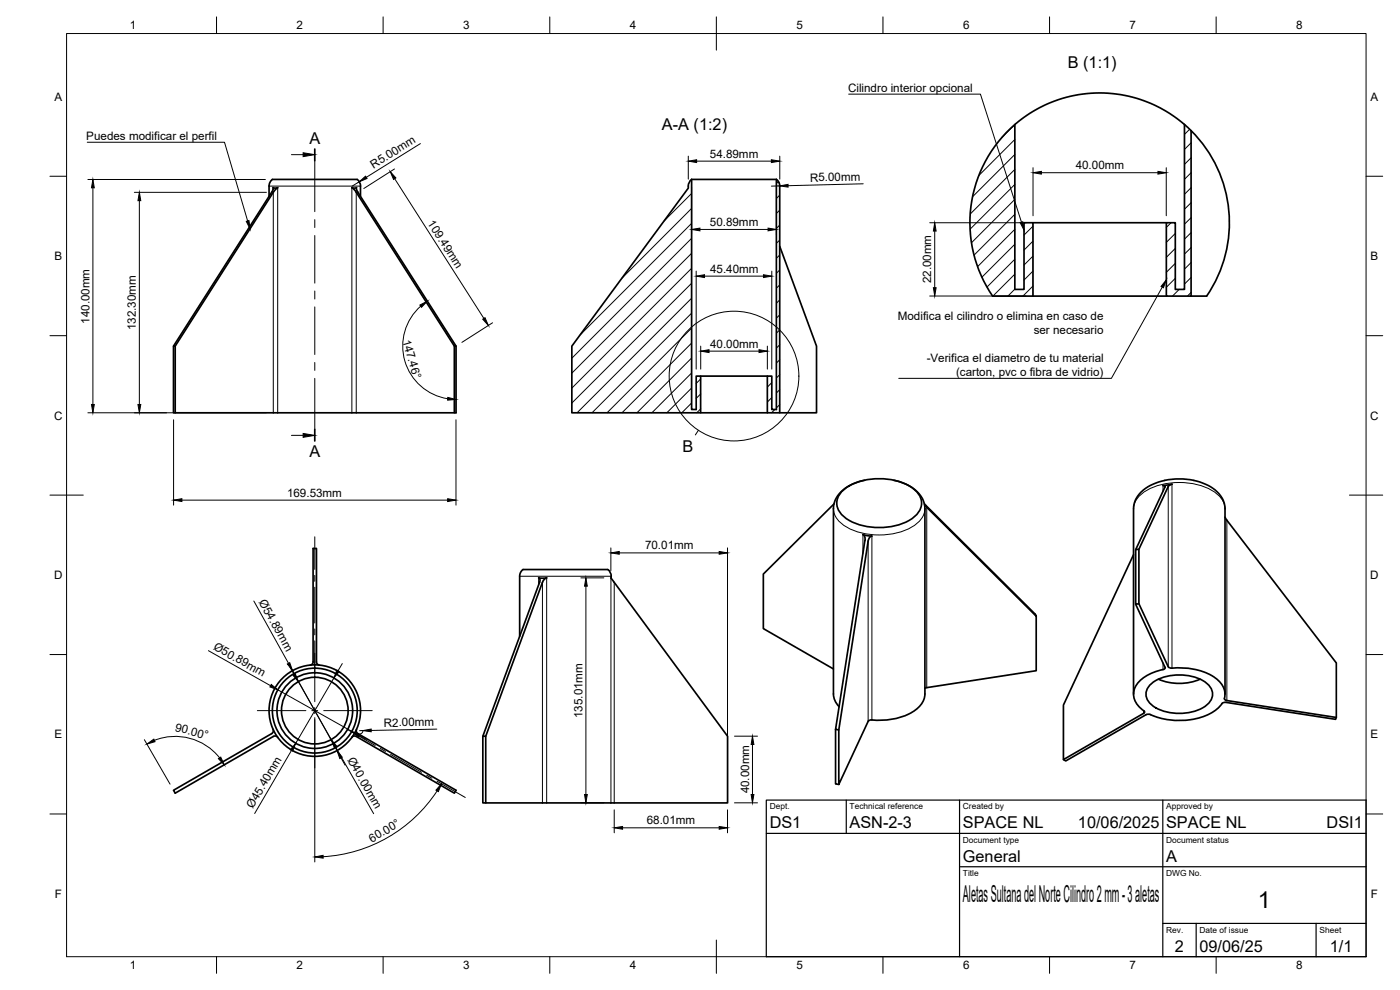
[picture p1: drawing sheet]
<svg xmlns="http://www.w3.org/2000/svg" width="420mm" height="297mm" viewBox="0 0 420 297" stroke-linecap="round" stroke-linejoin="round" font-family="sans-serif">
<!-- layer: Visible -->
<g fill="none" stroke="#000" stroke-width=".51">
<path d="M304.6 37.4v49.4h2.7v-20h2.7v22h-12.1a38.9 38.9 0 0 1 6.2-51 38.9 38.9 0 0 1 51.4-.4M355.5 37.4l2 1.8M355.5 37.4v49.4h-2.8v-20h-2.7v22h7.5v-49.6M357.5 39.2a38.9 38.9 0 0 1 4.6 49.6h-4.6M81.7 53.8h25.5M81.8 53.8l-.7 .7-.3 .9v3.5M107.2 53.8l.6 .7 .4 .9v3.5M107.4 57.7l29.5 46.2v20h-.5v-20M107.4 57.7l-.4-.9v-.5h-1.4l1.3 1.4 29.5 46.2h.5M207.6 53.8l-.9 1.1-.1 1.5-35 47.5v20h38.7v-11.1h-1.4v10.1h-1.3v-69.1h25.4v69.1h-1.4v-10.1h-1.3v11.1h3.7v-68.1l-.2-.9-.8-1.1M234 73.9l11 30v20h-11M310 66.8h40"/>
<path d="M310 88.8h40M52.1 103.9v20h.5M52.6 103.9h-.5l29.4-46.2 .5-.9-.1-.5h1.5l-1.4 1.4-29.4 46.2v20h83.8M210.3 112.8h20M210.3 123.9h20M250.3 151.2l-21.2 21v16.4l21 12.1M252.9 147.2a18.4 18.4 0 0 1 16.4-2.9 9.6 9.6 0 0 1 7.1 5.4 5.7 5.7 0 0 1-3.5 6.4 19.6 19.6 0 0 1-19.1-.6 5 5 0 0 1-.9-8.3zM259.5 144.1a11.1 11.1 0 0 0-9 6.5l-.4 2v55.6l.3 1.7 1.4 2.1M268.2 144.1a11.6 11.6 0 0 1 8.9 6.1l.5 2.4v55.6a7.8 7.8 0 0 1-5.7 6.4 25.2 25.2 0 0 1-10.9 1.5l-.5 .3-8.8 19v-16.4l8.9-56.7 .3-.9 .8-.6-2.7-.4 .4 .4 .2 1.4-8.8 56.6 .9 .2M277.4 151.2l.5 .4M277.9 151.7l32.8 32.6 .3 .6-33.5-33.2M349.6 146.1l-8.8 18.8 1-.1"/>
<path d="M350.6 146l-8.8 18.8v16.4l8.8 18.8 .8 .5a19.8 19.8 0 0 1 13.9 3.3 5.6 5.6 0 0 1 2.2 6l.7 .4 32.8 5.1M350.6 146l1.1-.7-2.7 .4 .6 .1 .1 .3M367.6 155.2l33.4 43.7v16.4l-.2 .5-32.9-5.1-.7 .1-.5 .3M183.3 173.4l35.1 47.5v20h-72.6v-20l17-46.2 .4-.7 .9-.6h-2.4a.92 .92 0 0 1 .2 1.3l-17 46.2h.9M183.4 173.5a2.06 2.06 0 0 0-1.3-2.6h-23.3a2.27 2.27 0 0 0-2.5 .7l-.3 1.3v18M340.2 166.4l-21 45.1v16.4l24-13.9M340.8 164.9v16.4l1-.1M94 198.6v-34h1v34M94 198.6a1.01 1.01 0 0 1-.9 1M95 198.6a1.01 1.01 0 0 0 .9 1M311 184.9v16.3l-33.4 5.3M340.8 181.3l8.8 18.9"/>
<path d="M82 218.8a1.01 1.01 0 0 1-.5 1.3l-29.4 17 .5 .9 29.4-17a1.01 1.01 0 0 1 1.4 .2M107 218.8a1.01 1.01 0 0 0 .4 1.3M250.8 218.8v16.4l.9 .2M340.2 208.3v-55.6a8.2 8.2 0 0 1 5.9-7.4 19.4 19.4 0 0 1 18.6 1.7 7.2 7.2 0 0 1 2.9 5.7v55.6M345.1 205.5a14 14 0 0 1 12.6-2.6 7.2 7.2 0 0 1 6.2 5 5.1 5.1 0 0 1-3.9 5 15.3 15.3 0 0 1-14.1-1.2 3.9 3.9 0 0 1-.8-6.2zM347.7 203.8a16.1 16.1 0 0 0 12.5 0M349.7 200.2l-.1 .4a15.2 15.2 0 0 0-8.5 4.9 5.5 5.5 0 0 0 2.2 7.8l.2 .4-.3 .3M366.7 211.1a15 15 0 0 1-11.6 5.1 24.2 24.2 0 0 1-10.5-1.9l-.7 .1-24.1 13.9-.6-.4M107.4 220.1l29.5 17-.5 .9-29.5-17a1.01 1.01 0 0 0-1.3 .2M144.9 220.9v20h.9"/>
<circle cx="94.5" cy="213.2" r="11.4"/>
<circle cx="94.5" cy="213.2" r="10"/>
<circle cx="94.5" cy="213.2" r="13.7"/>
<circle cx="94.5" cy="213.2" r="12.7"/>
</g>
<!-- layer: Visible Narrow -->
<g fill="none" stroke="#000" stroke-width=".3">
<path d="M80.8 55.8h27.4M81.9 56.3v.6M82 57.7v66.2M83.3 56.3v67.6M105.6 56.3v67.6M106.9 57.7v66.2M107 56.3v.6M250.1 152.6a7.5 7.5 0 0 0 5.2 6.2 21.2 21.2 0 0 0 19.3-1.2 6.3 6.3 0 0 0 3-5M278.1 152.2v54.1M340.2 152.7a7.5 7.5 0 0 1 5.1-6.2 21.2 21.2 0 0 1 19.3 1.2 6.3 6.3 0 0 1 3 5M349 145.7v1.7M350.6 146v54.1"/>
<path d="M351.7 145.3v55.2M368.2 156.1v54.1M156 172.9h27.4M161.6 173.4v2.1M162.8 174.7v66.2M164.1 173.4v67.5M183.3 173.4v67.5M184.3 174.7v66.2M259 160.4v5.7M260.5 162.4v54M261.7 160.8v55.2M349 198.9v2"/>
<path d="M343.2 213.2v.8"/>
</g>
<!-- layer: BORDER -->
<g fill="none" stroke="#000" stroke-width=".3">
<path d="M20 10.1h390v276.9h-390zM65 5.1v5M115 5.1v5M165 5.1v5M215 5.1v10M265 5.1v5M315 5.1v5M365 5.1v5M15 52.9h5M410 52.9h5M15 100.7h5M410 100.7h5"/>
<path d="M15 148.6h10M405 148.6h10M15 196.4h5M410 196.4h5M15 244.2h5M410 244.2h5M65 287v5M115 287v5M165 287v5M215 282.1v9.9M265 287v5M315 287v5"/>
<path d="M365 287v5"/>
</g>
<!-- layer: TITLEBLOCK -->
<path d="M230 240.1h180v46.9h-180zM230 250h180M254 240.1v9.9M288 240.1v46.9M349 240.1v46.9M288 260.1h122M349 277.1h61M359 277.1v9.9M395 277.1v9.9" fill="none" stroke="#000" stroke-width=".36"/>
<!-- layer: Smart Centers -->
<g fill="none" stroke="#000" stroke-width=".3">
<path d="M94.5 161.1v9.7M94.5 172.6v1.8M94.5 176.2v10.7M94.5 188.7v1.8M94.5 192.3v18.2M77.2 213.2h14.6M93.6 213.2h1.8M94.5 212.3v1.8M94.5 215.9v14.5M97.2 213.2h14.5M104.1 218.8l8.5 4.9M114.2 224.6l1.5 .9"/>
<path d="M117.2 226.4l9.3 5.3M128.1 232.6l1.5 .9M131.1 234.4l8.5 4.9"/>
</g>
<!-- layer: Hatching -->
<g fill="none" stroke="#000" stroke-width=".3">
<path d="M304.6 37.4l-4.1 4M357 38.8l-1.5 1.6M207.6 58l-8.3 8.3M233.6 54.5l-.6 .6M234 58.5l-1 1M304.6 50.8l-13.4 13.4M304.6 41.9l-10.8 10.8M304.6 46.3l-12.7 12.7M304.6 55.3l-13.5 13.5M304.6 59.8l-13.1 13M357.5 42.8l-2 2.1M357.5 47.3l-2 2"/>
<path d="M357.5 51.8l-2 2M357.5 56.3l-2 2M207.6 62.5l-20.9 20.9M207.6 67l-33.4 33.4M207.6 71.5l-36 35.9M207.6 76l-36 35.9M234 63l-1 1M234 67.5l-1 1M234 72l-1 1M234 76.5l-1 1M304.6 64.3l-12.3 12.2M304.6 68.8l-11.2 11.2"/>
<path d="M304.6 73.3l-9.9 9.9M304.6 77.8l-8.4 8.3M310 67.8l-2.7 2.7M310 72.3l-2.7 2.7M310 76.8l-2.7 2.7M351.5 66.8l-1.5 1.4M352.7 70l-2.7 2.7M352.7 74.5l-2.7 2.7M352.7 79l-2.7 2.7M357.5 60.8l-2 2M357.5 65.3l-2 2M357.5 69.8l-2 2"/>
<path d="M357.5 74.3l-2 2M357.5 78.8l-2 2M207.6 80.5l-36 35.9M207.6 85l-36 35.9M207.6 89.5l-34.4 34.4M207.6 94l-29.9 29.9M207.6 98.5l-25.4 25.4M234 81l-1 1M234 85.5l-1 1M234 90l-1 1M234 94.5l-1 1M234 99l-1 1"/>
<path d="M304.6 82.3l-6.6 6.5M304.6 86.7l-2.1 2.1M310 81.3l-2.7 2.7M310 85.8l-3 3M352.7 83.5l-2.7 2.7M353.9 86.8l-2 2M357.5 83.3l-2 2M357.5 87.7l-1.1 1.1M207.6 102.9l-20.9 21M207.6 107.4l-16.4 16.5M207.6 111.9l-12 12M207.6 116.4l-7.5 7.5"/>
<path d="M210.3 113.7l-1.4 1.3M210.3 118.2l-1.4 1.3M231.6 114.8l-1.3 1.3M231.6 119.3l-1.3 1.3M234 103.4l-1 1M234 107.9l-1 1M234 112.4l-1 1M234 116.9l-1 1M207.6 120.9l-3 3M210.3 122.7l-1.2 1.2M232.6 122.9l-1 1M234 121.4l-1 1"/>
</g>
<!-- layer: Section Lines -->
<path d="M94.5 44.7v3.5M94.5 128.8v3.5" fill="none" stroke="#000" stroke-width=".51"/>
<path d="M87.5 46.4h3.5M94.5 48.2v15.3M94.5 65.9v2.4M94.5 70.7v14.2M94.5 87.3v2.4M94.5 92.1v14.3M94.5 108.8v2.3M94.5 113.5v15.3M87.5 130.6h3.5" fill="none" stroke="#000" stroke-width=".3"/>
<path d="M91 45.8l3.5 .6-3.5 .6zM91 130.1l3.5 .5-3.5 .6z" fill="#000" stroke="#000" stroke-width=".3"/>
<!-- layer: Detail Boundary -->
<g fill="none" stroke="#000" stroke-width=".3">
<path d="M209.6 129.1l-.9 1.4"/>
<circle cx="220.3" cy="112.8" r="19.5"/>
</g>
<!-- layer: Leaders -->
<path d="M73.9 66.4l.8-.2 .3 2.5zM306.2 66.8l.8-.3 .3 2.5zM350 84l-.8 2.3-.8-.4z" fill="#000" stroke="#000" stroke-width=".3"/>
<path d="M254.7 28.2h39.5l12.4 38.5M26.2 42.7h41.2l6.9 23.6M348.8 86.2l-15.3 27.3h-63.8" fill="none" stroke="#000" stroke-width=".3"/>
<!-- layer: FD_Dimensions -->
<g fill="none" stroke="#000" stroke-width=".3">
<path d="M26.4 53.9h53.3M27.9 56.4v65M40.3 57.7h39.6M107.8 54.5l-2.1 1.3M118.4 50.7l-9.2 5.9M118.4 53.6l26.8 42M126.2 43.1l-16.3 10.1M206.6 46.8v6.9M207.6 56v14.3M209.1 48.4h22.4M233 56v14.3M233.5 54.4l.5 .9"/>
<path d="M234 55.8h-2.5M234 46.8v6.9M259.1 55.1l-22.6 .6M310 50.3v14.4M312.5 51.8h35M350 50.3v14.4M41.8 60.2v61.2M210.1 68.8h20.4M279 66.8h28.9M280.5 69.3v17M126.3 91.9a16 16 0 0 0-4.8 16.4 16 16 0 0 0 12.9 11.3M147.8 96.8l-9.2 5.9"/>
<path d="M208.9 81.4v29.4M211.4 82.9h17.7M231.6 81.4v29.4M279 88.8h28.9M210.3 103.9v6.9M212.8 105.4h15M230.3 103.9v6.9M26.4 123.9h53.5M52.1 125.9v25.7M136.8 125.9v25.7M54.6 150.1h79.7M174.3 173.4h6.9"/>
<path d="M175.8 175.9v62.5M183.3 164.4v6.9M185.8 165.9h30M218.3 164.4v74.4M62.5 195.2l18.7 10.5M76.2 180.3l10.4 18.7M102.7 199.1l-1.2 2.2M83.4 207l22.2 12.4M87 200.2l1.3 2.2M87.8 201.2l13.3 24M89.5 204.5l9.9 17.4M94.5 215.3v43.3"/>
<path d="M100.2 203.4l-11.4 19.6M108.9 219.2h-1M108.9 219.2a1.01 1.01 0 0 1-.9 1M131.1 218.8l-19.7 .4M43.3 221.9l7.7 13.4M46.3 222.1a17 17 0 0 1 19.6 5.3M87.5 225.2l-11.1 18.9M100.7 224.1l11.4 20M102.3 227.4l1.3 2.2M107.7 220.7l2.2 1.2M131.2 237.3a43.9 43.9 0 0 1-34.2 19.7M220.4 220.9h6.9"/>
<path d="M225.8 223.4v15M174.3 240.9h6.9M184.3 243v6.9M186.8 248.4h29M218.3 243v6.9M220.4 240.9h6.9"/>
</g>
<g fill="#000" stroke="#000" stroke-width=".3">
<path d="M27.9 53.9l.4 2.5h-.8zM107.8 54.5l1.9-1.6 .5 .7zM117.1 51.5l1.7 1.9-.7 .4zM206.6 48.4l2.5-.5v.9zM231.5 47.9l2.5 .5-2.5 .4zM234 55.8l2.5-.5v.8zM310 51.8l2.5-.4v.8zM347.5 51.4l2.5 .4-2.5 .4zM41.8 57.7l.4 2.5h-.8zM207.6 68.8l2.5-.4v.9zM230.5 68.4l2.5 .4-2.5 .5zM280.5 66.8l.4 2.5h-.8z"/>
<path d="M126 91.5l2.2-1.1-1.7 1.8zM144.9 95.8l.7-.5 1 2.3zM208.9 82.9l2.5-.5v.9zM229.1 82.4l2.5 .5-2.5 .4zM280.1 86.3h.8l-.4 2.5zM134.4 119.2l2.4 .7-2.5 .2zM210.3 105.4l2.5-.5v.9zM227.8 104.9l2.5 .5-2.5 .4zM27.5 121.4h.8l-.4 2.5zM41.4 121.4h.8l-.4 2.5zM52.1 150.1l2.5-.5v.9zM134.3 149.6l2.5 .5-2.5 .4z"/>
<path d="M175.8 173.4l.5 2.5h-.9zM183.3 165.9l2.5-.4v.8zM215.8 165.5l2.5 .4-2.5 .4zM86.2 199.2l.8-.4 .8 2.4zM81.4 205.4l2 1.6-2.4-.9zM87.9 202.6l.7-.5 .9 2.4zM101.1 201l.7 .5-1.6 1.9zM108.9 219.2l2.5-.5v.9zM44.1 223.3l2.1-1.5 .3 .7zM65.6 227.6l.7-.4 1 2.3zM88.8 223l-1 2.4-.7-.4zM99.4 221.9l1.6 2-.7 .4z"/>
<path d="M101.1 225.2l1.6 2-.7 .4zM105.6 219.4l2.3 .9-.4 .8zM132.5 235.2l-.9 2.3-.8-.4zM175.4 238.4h.9l-.5 2.5zM225.4 238.4h.9l-.5 2.5zM225.8 220.9l.5 2.5h-.9zM94.5 257.1l2.5-.5v.9zM184.3 248.4l2.5-.4v.8zM215.8 248l2.5 .4-2.5 .4z"/>
</g>
<g font-size="7">
<text x="289" y="270.6">Aletas Sultana del Norte Cilindro 2 mm - 3 aletas</text>
<text x="377.5" y="272.3">1</text>
</g>
<g font-size="4.9">
<text x="320.5" y="20.4">B (1:1)</text>
<text x="198.6" y="39.1">A-A (1:2)</text>
<text x="92.8" y="43.3">A</text>
<text x="92.8" y="137.2">A</text>
<text x="204.9" y="135.5">B</text>
<text x="231" y="248.5">DS1</text>
<text x="255" y="248.5">ASN-2-3</text>
<text x="289" y="248.5">SPACE NL</text>
<text x="323.5" y="248.5">10/06/2025</text>
<text x="350" y="248.5">SPACE NL</text>
<text x="398.1" y="248.5">DSI1</text>
<text x="289" y="258.6">General</text>
<text x="350" y="258.6">A</text>
<text x="352.6" y="285.7">2</text>
<text x="360" y="285.5">09/06/25</text>
<text x="399.1" y="285.7">1/1</text>
</g>
<g font-size="3.5">
<text x="39" y="8.8">1</text>
<text x="89" y="8.8">2</text>
<text x="139" y="8.8">3</text>
<text x="189" y="8.8">4</text>
<text x="239" y="8.8">5</text>
<text x="289" y="8.8">6</text>
<text x="339" y="8.8">7</text>
<text x="389" y="8.8">8</text>
<text x="254.5" y="27.5">Cilindro interior opcional</text>
<text x="16.3" y="30.2">A</text>
<text x="411.3" y="30.2">A</text>
<text x="25.9" y="42">Puedes modificar el perfil</text>
<text x="213" y="47.3">54.89mm</text>
<text x="112.1" y="50.6" transform="rotate(-32 112.1 50.6)">R5.00mm</text>
<text x="322.8" y="50.8">40.00mm</text>
<text x="243.1" y="54.5" transform="rotate(-1 243.1 54.5)">R5.00mm</text>
<text x="128.2" y="67" transform="rotate(57 128.2 67)">109.49mm</text>
<text x="213" y="67.8">50.89mm</text>
<text x="16.3" y="78">B</text>
<text x="213.1" y="81.8">45.40mm</text>
<text x="411.3" y="78">B</text>
<text x="279.5" y="85" transform="rotate(-90 279.5 85)">22.00mm</text>
<text x="26.8" y="97.2" transform="rotate(-90 26.8 97.2)">140.00mm</text>
<text x="40.8" y="99.1" transform="rotate(-90 40.8 99.1)">132.30mm</text>
<text x="269.5" y="96">Modifica el cilindro o elimina en caso de</text>
<text x="310.2" y="100.2">ser necesario</text>
<text x="120.8" y="102.2" transform="rotate(74 120.8 102.2)">147.46°</text>
<text x="213.1" y="104.3">40.00mm</text>
<text x="278.1" y="108.6">-Verifica el diametro de tu material</text>
<text x="286.9" y="112.8">(carton, pvc o fibra de vidrio)</text>
<text x="16.2" y="125.9">C</text>
<text x="411.2" y="125.9">C</text>
<text x="86.1" y="149">169.53mm</text>
<text x="193.6" y="164.8">70.01mm</text>
<text x="16.2" y="173.7">D</text>
<text x="411.2" y="173.7">D</text>
<text x="77.6" y="180.5" transform="rotate(61 77.6 180.5)">Ø54.89mm</text>
<text x="63.8" y="194.7" transform="rotate(29 63.8 194.7)">Ø50.89mm</text>
<text x="174.8" y="215.5" transform="rotate(-90 174.8 215.5)">135.01mm</text>
<text x="16.3" y="221.6">E</text>
<text x="52.4" y="219.2" transform="rotate(15 52.4 219.2)">90.00°</text>
<text x="115.2" y="218" transform="rotate(-1 115.2 218)">R2.00mm</text>
<text x="411.3" y="221.6">E</text>
<text x="104.1" y="227.9" transform="rotate(60 104.1 227.9)">Ø40.00mm</text>
<text x="224.8" y="238.1" transform="rotate(-90 224.8 238.1)">40.00mm</text>
<text x="75.9" y="242.8" transform="rotate(-60 75.9 242.8)">Ø45.40mm</text>
<text x="194.1" y="247.3">68.01mm</text>
<text x="111.6" y="252.8" transform="rotate(-30 111.6 252.8)">60.00°</text>
<text x="16.4" y="269.4">F</text>
<text x="411.4" y="269.4">F</text>
<text x="39" y="290.8">1</text>
<text x="89" y="290.8">2</text>
<text x="139" y="290.8">3</text>
<text x="189" y="290.8">4</text>
<text x="239" y="290.8">5</text>
<text x="289" y="290.8">6</text>
<text x="339" y="290.8">7</text>
<text x="389" y="290.8">8</text>
</g>
<g font-size="2.5">
<text x="231" y="242.9">Dept.</text>
<text x="255" y="242.9">Technical reference</text>
<text x="289" y="242.9">Created by</text>
<text x="350" y="242.9">Approved by</text>
<text x="289" y="252.8">Document type</text>
<text x="350" y="252.8">Document status</text>
<text x="289" y="262.9">Title</text>
<text x="350" y="262.9">DWG No.</text>
<text x="350" y="279.9">Rev.</text>
<text x="360" y="279.9">Date of issue</text>
<text x="396" y="279.9">Sheet</text>
</g>
</svg>
